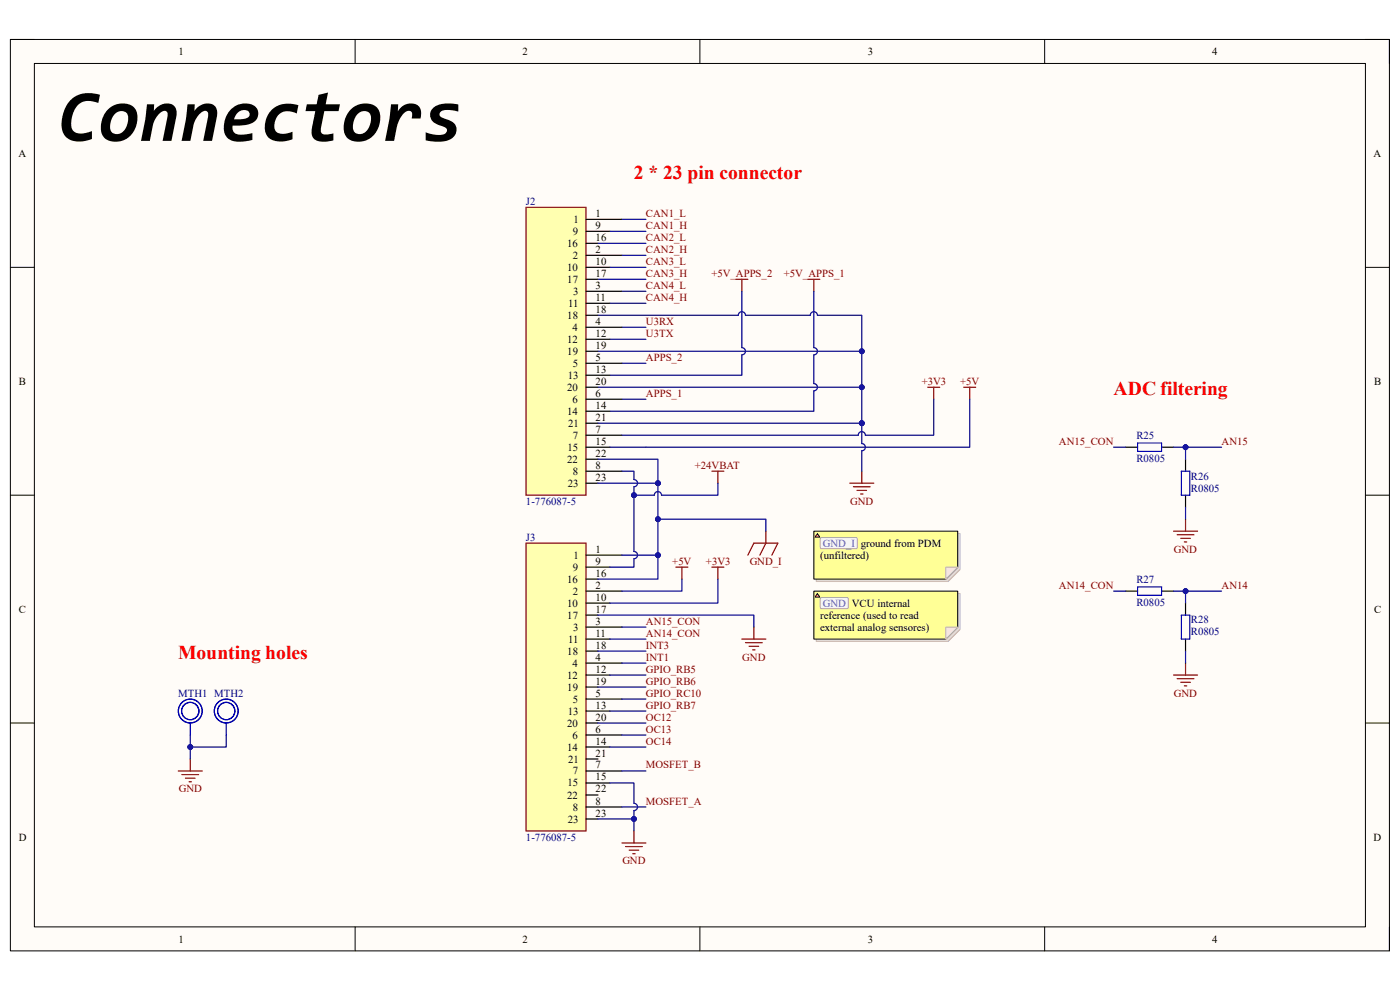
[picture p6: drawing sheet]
<svg xmlns="http://www.w3.org/2000/svg" width="297mm" height="210mm" viewBox="0 0 297 210" stroke-linecap="round" stroke-linejoin="round" font-family="sans-serif">
<path d="M2.2 8.4h292.6v193.3h-292.6z" fill-rule="evenodd" fill="#fffcf8"/>
<path d="M2.2 8.4h292.6v193.3h-292.6z" fill="none" stroke="#000" stroke-width=".21"/>
<path d="M7.3 13.5h282.4v183.1h-282.4z" fill-rule="evenodd" fill="#fffcf8"/>
<g fill="none" stroke="#000" stroke-width=".21">
<path d="M2.2 8.4h5.1M7.3 13.5h282.4v183.1h-282.4zM75.3 8.4v5.1M148.5 8.4v5.1M221.6 8.4v5.1M289.7 8.4h5.1v5.1M2.2 56.7h5.1M289.7 56.7h5.1M2.2 105h5.1M289.7 105.1h5.1M2.2 153.4h5.1M289.7 153.4h5.1"/>
<path d="M75.3 196.6v5.1M148.5 196.6v5.1M221.6 196.6v5.1M294.8 196.6v5.1"/>
</g>
<g fill="none" stroke="#800000" stroke-width=".25">
<path d="M156.1 59.3h2.6M157.4 59.3v2.5M171.4 59.3h2.5M172.7 59.3v2.5M151 100h2.6M152.3 100v2.5M182.8 100v2.5M196.8 82.1h2.6M198.1 82.1v2.6M204.4 82.1h2.6M205.7 82.1v2.6M158.7 117.8l1.2-2.6h5.1l-1.3 2.6"/>
<path d="M162.5 112.7v2.5l-1.3 2.6M180.3 102.5h5.1M181 103.3h3.6M181.8 104h2M182.6 104.8h.5M249 112.7h5.1M249.7 113.4h3.6M250.5 114.2h2M251.3 115h.5M251.5 110.1v2.6M143.4 120.3h2.5M144.7 120.3v2.6"/>
<path d="M151 120.3h2.6M152.3 120.3v2.6M157.4 135.6h5.1M158.2 136.3h3.5M158.9 137.1h2.1M159.7 137.9h.5M159.9 133v2.6M249 143.2h5.1M249.7 144h3.6M250.5 144.7h2M251.3 145.5h.5M251.5 140.7v2.5"/>
<path d="M37.8 163.6h5.1M38.6 164.3h3.5M39.3 165.1h2.1M40.1 165.8h.5M40.4 161v2.6M132 178.8h5M132.7 179.6h3.6M134.5 176.3v2.5M133.5 180.4h2M134.2 181.1h.5"/>
</g>
<g fill="none" stroke="#00f" stroke-width=".25">
<path d="M241.3 94h5.1v1.8h-5.1zM250.6 100h1.8v5.1h-1.8zM241.3 124.5h5.1v1.8h-5.1zM250.6 130.5h1.8v5.1h-1.8zM40.4 153.4v2.5M48 153.4v2.5"/>
<circle cx="40.4" cy="150.8" r="1.83"/>
<circle cx="40.4" cy="150.8" r="2.53"/>
<circle cx="48" cy="150.8" r="1.83"/>
<circle cx="48" cy="150.8" r="2.53"/>
</g>
<path d="M238.8 94.9h2.5M246.4 94.9h2.6M251.5 97.4v2.6M251.5 105.1v2.5M238.8 125.4h2.5M246.4 125.4h2.6M251.5 127.9v2.6M251.5 135.6v2.5" fill="none" stroke="#000" stroke-width=".25"/>
<path d="M111.6 44h12.7v61h-12.7z" fill-rule="evenodd" fill="#ffffb0"/>
<path d="M111.6 44h12.7v61h-12.7z" fill="none" stroke="#800000" stroke-width=".25"/>
<g fill="none" stroke="#000" stroke-width=".25">
<path d="M124.3 46.5h7.6M124.3 49.1h5.1M124.3 51.6h2.6M124.3 54.2h7.6M124.3 56.7h5.1M124.3 59.3h2.6M124.3 61.8h7.6M124.3 64.3h5.1M124.3 66.9h2.6M124.3 69.4h7.6M124.3 72h5.1M124.3 74.5h2.6"/>
<path d="M124.3 77.1h7.6M124.3 79.6h5.1M124.3 82.1h2.6M124.3 84.7h7.6M124.3 87.2h5.1M124.3 89.8h2.6M124.3 92.3h7.6M124.3 94.9h5.1M124.3 97.4h2.6M124.3 100h7.6M124.3 102.5h2.6"/>
</g>
<path d="M111.6 115.2h12.7v61.1h-12.7z" fill-rule="evenodd" fill="#ffffb0"/>
<path d="M111.6 115.2h12.7v61.1h-12.7z" fill="none" stroke="#800000" stroke-width=".25"/>
<g fill="none" stroke="#000" stroke-width=".25">
<path d="M124.3 117.8h7.6M124.3 120.3h5.1M124.3 122.9h2.6M124.3 125.4h7.6M124.3 127.9h5.1M124.3 130.5h2.6M124.3 133h7.6M124.3 135.6h5.1M124.3 138.1h2.6M124.3 140.7h7.6M124.3 143.2h5.1M124.3 145.7h2.6"/>
<path d="M124.3 148.3h7.6M124.3 150.8h5.1M124.3 153.4h2.6M124.3 155.9h7.6M124.3 158.5h5.1M124.3 161h2.6M124.3 163.6h7.6M124.3 166.1h5.1M124.3 168.6h2.6M124.3 171.2h7.6M124.3 173.7h2.6"/>
</g>
<path d="M139.6 110.1v7.7h-7.7" fill="none" stroke="#000080" stroke-width=".25"/>
<circle cx="139.6" cy="117.8" r=".51" fill="#000080"/>
<circle cx="139.6" cy="117.8" r=".51" fill="none" stroke="#000080" stroke-width=".21"/>
<circle cx="139.6" cy="110.1" r=".51" fill="#000080"/>
<circle cx="139.6" cy="110.1" r=".51" fill="none" stroke="#000080" stroke-width=".21"/>
<path d="M126.9 51.6h10.1M126.9 59.3h10.1M129.4 49.1h7.6M129.4 56.7h7.6M131.9 46.5h5.1M131.9 54.2h5.1M129.4 64.3h7.6M131.9 61.8h5.1M126.9 97.4h12.7v5.1" fill="none" stroke="#000080" stroke-width=".25"/>
<circle cx="139.6" cy="102.5" r=".51" fill="#000080"/>
<circle cx="139.6" cy="102.5" r=".51" fill="none" stroke="#000080" stroke-width=".21"/>
<path d="M139.6 117.8v5.1h-12.7" fill="none" stroke="#000080" stroke-width=".25"/>
<circle cx="139.6" cy="117.8" r=".51" fill="#000080"/>
<circle cx="139.6" cy="117.8" r=".51" fill="none" stroke="#000080" stroke-width=".21"/>
<path d="M126.9 74.5h55.9M129.4 72h7.6M131.9 69.4h5.1M131.9 77.1h5.1M131.9 84.7h5.1M205.7 84.7v10.2h-68.7M144.7 122.9v2.5h-12.8M152.3 122.9v5h-22.9M131.9 171.2h5.1M131.9 163.6h5.1" fill="none" stroke="#000080" stroke-width=".25"/>
<circle cx="182.8" cy="74.5" r=".51" fill="#000080"/>
<circle cx="182.8" cy="74.5" r=".51" fill="none" stroke="#000080" stroke-width=".21"/>
<path d="M126.9 82.1h55.9" fill="none" stroke="#000080" stroke-width=".25"/>
<circle cx="182.8" cy="82.1" r=".51" fill="#000080"/>
<circle cx="182.8" cy="82.1" r=".51" fill="none" stroke="#000080" stroke-width=".21"/>
<path d="M157.4 73.7a.77 .77 0 0 1 .7 .8 .77 .77 0 0 1-.7 .8v4.3h-28M157.4 61.8v12M126.9 89.8h55.9" fill="none" stroke="#000080" stroke-width=".25"/>
<circle cx="182.8" cy="89.8" r=".51" fill="#000080"/>
<circle cx="182.8" cy="89.8" r=".51" fill="none" stroke="#000080" stroke-width=".21"/>
<path d="M172.7 61.8v12M172.7 73.7a.77 .77 0 0 1 .7 .8 .77 .77 0 0 1-.7 .8v6.1a.77 .77 0 0 1 .7 .7 .77 .77 0 0 1-.7 .8v4.3h-43.3M182.8 89.8v4.3a.77 .77 0 0 1 .8 .8 .77 .77 0 0 1-.8 .7v4.4" fill="none" stroke="#000080" stroke-width=".25"/>
<circle cx="182.8" cy="89.8" r=".51" fill="#000080"/>
<circle cx="182.8" cy="89.8" r=".51" fill="none" stroke="#000080" stroke-width=".21"/>
<path d="M126.9 102.5h12.7v7.6h22.9v2.6" fill="none" stroke="#000080" stroke-width=".25"/>
<circle cx="139.6" cy="102.5" r=".51" fill="#000080"/>
<circle cx="139.6" cy="102.5" r=".51" fill="none" stroke="#000080" stroke-width=".21"/>
<circle cx="139.6" cy="110.1" r=".51" fill="#000080"/>
<circle cx="139.6" cy="110.1" r=".51" fill="none" stroke="#000080" stroke-width=".21"/>
<path d="M152.3 102.5v2.5h-12a.76 .76 0 0 0-.7-.7 .76 .76 0 0 0-.8 .7h-4.3" fill="none" stroke="#000080" stroke-width=".25"/>
<circle cx="134.5" cy="105" r=".51" fill="#000080"/>
<circle cx="134.5" cy="105" r=".51" fill="none" stroke="#000080" stroke-width=".21"/>
<path d="M126.9 173.7h7.6v2.6" fill="none" stroke="#000080" stroke-width=".25"/>
<circle cx="134.5" cy="173.7" r=".51" fill="#000080"/>
<circle cx="134.5" cy="173.7" r=".51" fill="none" stroke="#000080" stroke-width=".21"/>
<path d="M129.4 166.1h5.1v4.3a.77 .77 0 0 1 .8 .8 .77 .77 0 0 1-.8 .8v1.7" fill="none" stroke="#000080" stroke-width=".25"/>
<circle cx="134.5" cy="173.7" r=".51" fill="#000080"/>
<circle cx="134.5" cy="173.7" r=".51" fill="none" stroke="#000080" stroke-width=".21"/>
<path d="M249 94.9h2.5v2.5" fill="none" stroke="#000080" stroke-width=".25"/>
<circle cx="251.5" cy="94.9" r=".51" fill="#000080"/>
<circle cx="251.5" cy="94.9" r=".51" fill="none" stroke="#000080" stroke-width=".21"/>
<path d="M251.5 94.9h7.7M251.5 107.6v2.5" fill="none" stroke="#000080" stroke-width=".25"/>
<circle cx="251.5" cy="94.9" r=".51" fill="#000080"/>
<circle cx="251.5" cy="94.9" r=".51" fill="none" stroke="#000080" stroke-width=".21"/>
<path d="M249 125.4h2.5v2.5" fill="none" stroke="#000080" stroke-width=".25"/>
<circle cx="251.5" cy="125.4" r=".51" fill="#000080"/>
<circle cx="251.5" cy="125.4" r=".51" fill="none" stroke="#000080" stroke-width=".21"/>
<path d="M251.5 138.1v2.6M251.5 125.4h7.7" fill="none" stroke="#000080" stroke-width=".25"/>
<circle cx="251.5" cy="125.4" r=".51" fill="#000080"/>
<circle cx="251.5" cy="125.4" r=".51" fill="none" stroke="#000080" stroke-width=".21"/>
<g fill="none" stroke="#000080" stroke-width=".25">
<path d="M126.9 66.9h29.7a.76 .76 0 0 1 .8-.8 .76 .76 0 0 1 .8 .8h13.7a.76 .76 0 0 1 .8-.8 .76 .76 0 0 1 .7 .8h9.4v22.9M236.3 94.9h2.5M126.9 130.5h33v2.5M126.9 138.1h10.1M129.4 135.6h7.6M131.9 133h5.1M236.3 125.4h2.5M126.9 145.7h10.1M126.9 153.4h10.1M129.4 143.2h7.6M129.4 150.8h7.6M129.4 158.5h7.6"/>
<path d="M131.9 140.7h5.1M131.9 148.3h5.1M131.9 155.9h5.1"/>
</g>
<circle cx="182.8" cy="89.8" r=".51" fill="#000080"/>
<circle cx="182.8" cy="89.8" r=".51" fill="none" stroke="#000080" stroke-width=".21"/>
<circle cx="182.8" cy="82.1" r=".51" fill="#000080"/>
<circle cx="182.8" cy="82.1" r=".51" fill="none" stroke="#000080" stroke-width=".21"/>
<circle cx="182.8" cy="74.5" r=".51" fill="#000080"/>
<circle cx="182.8" cy="74.5" r=".51" fill="none" stroke="#000080" stroke-width=".21"/>
<path d="M131.9 100h2.6v1.7a.77 .77 0 0 1 .8 .8 .77 .77 0 0 1-.8 .8v13.7a.77 .77 0 0 1 .8 .8 .77 .77 0 0 1-.8 .7v1.8h-5.1" fill="none" stroke="#000080" stroke-width=".25"/>
<circle cx="134.5" cy="105" r=".51" fill="#000080"/>
<circle cx="134.5" cy="105" r=".51" fill="none" stroke="#000080" stroke-width=".21"/>
<path d="M40.4 155.9v5.1" fill="none" stroke="#000080" stroke-width=".25"/>
<circle cx="40.4" cy="158.5" r=".51" fill="#000080"/>
<circle cx="40.4" cy="158.5" r=".51" fill="none" stroke="#000080" stroke-width=".21"/>
<path d="M129.4 94.9h7.6M198.1 84.7v7.6h-14.5a.76 .76 0 0 0-.8-.7 .76 .76 0 0 0-.7 .7h-50.1M48 155.9v2.6h-7.6" fill="none" stroke="#000080" stroke-width=".25"/>
<circle cx="40.4" cy="158.5" r=".51" fill="#000080"/>
<circle cx="40.4" cy="158.5" r=".51" fill="none" stroke="#000080" stroke-width=".21"/>
<path d="M173.2 113.2h30.5v7.6l-2.6 2.6h-27.9z" fill-rule="evenodd" fill="#e0ddd7"/>
<path d="M173.2 113.2h30.5v7.6l-2.6 2.6h-27.9z" fill="none" stroke="#bfbdba" stroke-width=".21"/>
<path d="M172.7 112.7h30.5v7.6l-2.6 2.6h-27.9z" fill-rule="evenodd" fill="#ffff96"/>
<path d="M172.7 112.7h30.5v7.6l-2.6 2.6h-27.9z" fill="none" stroke="#000" stroke-width=".21"/>
<path d="M174.2 114.1h7.5l.2 .2-.1 2-.2 .1h-7.4l-.2-.3v-1.8z" fill-rule="evenodd" fill="#f5f5f5"/>
<path d="M174.2 114.1h7.5l.2 .2-.1 2-.2 .1h-7.4l-.2-.3v-1.8z" fill="none" stroke="#a9a9a9" stroke-width=".21"/>
<path d="M200.6 120.3h2.6l-2.6 2.6z" fill="#f2f0d8"/>
<path d="M200.6 120.3h2.6l-2.6 2.6z" fill="none" stroke="#bfbdba" stroke-width=".21"/>
<path d="M173.4 113.2l.5 .8h-1z" fill="#ffcc78"/>
<path d="M173.4 113.2l.5 .8h-1z" fill="none" stroke="#300" stroke-width=".21"/>
<path d="M173.2 125.9h30.5v7.6l-2.6 2.6h-27.9z" fill-rule="evenodd" fill="#e0ddd7"/>
<path d="M173.2 125.9h30.5v7.6l-2.6 2.6h-27.9z" fill="none" stroke="#bfbdba" stroke-width=".21"/>
<path d="M172.7 125.4h30.5v7.6l-2.6 2.6h-27.9z" fill-rule="evenodd" fill="#ffff96"/>
<path d="M172.7 125.4h30.5v7.6l-2.6 2.6h-27.9z" fill="none" stroke="#000" stroke-width=".21"/>
<path d="M174.2 126.8h5.6l.2 .3-.1 1.9-.2 .1h-5.5l-.2-.3v-1.7z" fill-rule="evenodd" fill="#f5f5f5"/>
<path d="M174.2 126.8h5.6l.2 .3-.1 1.9-.2 .1h-5.5l-.2-.3v-1.7z" fill="none" stroke="#a9a9a9" stroke-width=".21"/>
<path d="M200.6 133h2.6l-2.6 2.6z" fill="#f2f0d8"/>
<path d="M200.6 133h2.6l-2.6 2.6z" fill="none" stroke="#bfbdba" stroke-width=".21"/>
<path d="M173.4 125.9l.5 .8h-1z" fill="#ffcc78"/>
<path d="M173.4 125.9l.5 .8h-1z" fill="none" stroke="#300" stroke-width=".21"/>
<text font-size="15.7" x="12.4" y="29.9">Connectors</text>
<g font-size="4.1" fill="#f00">
<text x="134.5" y="38">2 * 23 pin connector</text>
<text x="236.3" y="83.8">ADC filtering</text>
<text x="37.8" y="139.7">Mounting holes</text>
</g>
<g font-size="2.3">
<text x="37.9" y="11.7">1</text>
<text x="110.9" y="11.7">2</text>
<text x="184.1" y="11.7">3</text>
<text x="257.1" y="11.7">4</text>
<text x="3.9" y="33.3">A</text>
<text x="291.4" y="33.3">A</text>
<text x="121.7" y="47.3">1</text>
<text x="126.4" y="46">1</text>
<text x="120.3" y="52.4">16</text>
<text x="121.5" y="49.8">9</text>
<text x="126.4" y="48.6">9</text>
<text x="126.4" y="51.1">16</text>
<text x="126.4" y="53.6">2</text>
<text x="120.3" y="57.4">10</text>
<text x="120.4" y="60">17</text>
<text x="121.5" y="54.9">2</text>
<text x="126.4" y="56.2">10</text>
<text x="126.4" y="58.7">17</text>
<text x="120.5" y="65.1">11</text>
<text x="121.6" y="62.6">3</text>
<text x="126.4" y="61.3">3</text>
<text x="126.4" y="63.8">11</text>
<text x="120.4" y="67.6">18</text>
<text x="121.5" y="70.2">4</text>
<text x="126.4" y="66.4">18</text>
<text x="126.4" y="68.9">4</text>
<text x="126.4" y="71.5">12</text>
<text x="120.3" y="72.7">12</text>
<text x="120.4" y="75.3">19</text>
<text x="121.5" y="77.8">5</text>
<text x="126.4" y="74">19</text>
<text x="126.4" y="76.5">5</text>
<text x="4" y="81.6">B</text>
<text x="120.3" y="82.9">20</text>
<text x="120.4" y="80.3">13</text>
<text x="126.4" y="79.1">13</text>
<text x="126.4" y="81.6">20</text>
<text x="291.5" y="81.6">B</text>
<text x="120.3" y="88">14</text>
<text x="121.5" y="85.4">6</text>
<text x="126.4" y="84.2">6</text>
<text x="126.4" y="86.7">14</text>
<text x="126.4" y="89.3">21</text>
<text x="120.4" y="95.6">15</text>
<text x="120.5" y="90.6">21</text>
<text x="121.5" y="93.1">7</text>
<text x="126.4" y="91.8">7</text>
<text x="126.4" y="94.4">15</text>
<text x="120.3" y="98.2">22</text>
<text x="121.5" y="100.7">8</text>
<text x="126.4" y="96.9">22</text>
<text x="126.4" y="99.4">8</text>
<text x="126.4" y="102">23</text>
<text x="120.4" y="103.3">23</text>
<text x="121.7" y="118.5">1</text>
<text x="126.4" y="117.3">1</text>
<text x="126.4" y="119.8">9</text>
<text x="174" y="118.6">(unfiltered)</text>
<text x="120.3" y="123.6">16</text>
<text x="121.5" y="121.1">9</text>
<text x="126.4" y="122.3">16</text>
<text x="126.4" y="124.9">2</text>
<text x="4" y="130">C</text>
<text x="120.3" y="128.7">10</text>
<text x="120.4" y="131.2">17</text>
<text x="121.5" y="126.2">2</text>
<text x="126.4" y="127.4">10</text>
<text x="126.4" y="130">17</text>
<text x="174" y="131.3">reference (used to read</text>
<text x="291.5" y="130">C</text>
<text x="120.5" y="136.3">11</text>
<text x="121.6" y="133.8">3</text>
<text x="126.4" y="132.5">3</text>
<text x="126.4" y="135">11</text>
<text x="126.4" y="137.6">18</text>
<text x="174" y="133.9">external analog sensores)</text>
<text x="120.3" y="144">12</text>
<text x="120.4" y="138.9">18</text>
<text x="121.5" y="141.4">4</text>
<text x="126.4" y="140.1">4</text>
<text x="126.4" y="142.7">12</text>
<text x="120.4" y="146.5">19</text>
<text x="121.5" y="149.1">5</text>
<text x="126.4" y="145.2">19</text>
<text x="126.4" y="147.8">5</text>
<text x="120.3" y="154.1">20</text>
<text x="120.4" y="151.6">13</text>
<text x="126.4" y="150.3">13</text>
<text x="126.4" y="152.9">20</text>
<text x="126.4" y="155.4">6</text>
<text x="120.3" y="159.2">14</text>
<text x="120.5" y="161.8">21</text>
<text x="121.5" y="156.7">6</text>
<text x="126.4" y="157.9">14</text>
<text x="126.4" y="160.5">21</text>
<text x="120.4" y="166.8">15</text>
<text x="121.5" y="164.3">7</text>
<text x="126.4" y="163">7</text>
<text x="126.4" y="165.6">15</text>
<text x="120.3" y="169.4">22</text>
<text x="121.5" y="172">8</text>
<text x="126.4" y="168.1">22</text>
<text x="126.4" y="170.7">8</text>
<text x="126.4" y="173.2">23</text>
<text x="4" y="178.3">D</text>
<text x="120.4" y="174.5">23</text>
<text x="291.4" y="178.3">D</text>
<text x="37.9" y="199.9">1</text>
<text x="110.9" y="199.9">2</text>
<text x="184.1" y="199.9">3</text>
<text x="257.1" y="199.9">4</text>
</g>
<g font-size="2.3" fill="#000080">
<text x="111.6" y="43.5">J2</text>
<text x="241.1" y="93.2">R25</text>
<text x="241.1" y="98">R0805</text>
<text x="252.6" y="101.7">R26</text>
<text x="111.6" y="107.1">1-776087-5</text>
<text x="252.6" y="104.3">R0805</text>
<text x="111.6" y="114.7">J3</text>
<text x="241.1" y="123.7">R27</text>
<text x="241.1" y="128.6">R0805</text>
<text x="252.6" y="132.2">R28</text>
<text x="252.6" y="134.8">R0805</text>
<text x="37.8" y="147.8">MTH1 MTH2</text>
<text x="111.6" y="178.3">1-776087-5</text>
</g>
<g font-size="2.3" fill="#800000">
<text x="137" y="46">CAN1_L</text>
<text x="137" y="48.6">CAN1_H</text>
<text x="137" y="51.1">CAN2_L</text>
<text x="137" y="53.6">CAN2_H</text>
<text x="137" y="56.2">CAN3_L</text>
<text x="137" y="58.7">CAN3_H</text>
<text x="150.9" y="58.7">+5V_APPS_2</text>
<text x="166.3" y="58.7">+5V_APPS_1</text>
<text x="137" y="61.3">CAN4_L</text>
<text x="137" y="63.8">CAN4_H</text>
<text x="137" y="68.9">U3RX</text>
<text x="137" y="71.5">U3TX</text>
<text x="137" y="76.5">APPS_2</text>
<text x="195.5" y="81.6">+3V3</text>
<text x="203.7" y="81.6">+5V</text>
<text x="137" y="84.2">APPS_1</text>
<text x="224.7" y="94.4">AN15_CON</text>
<text x="259.2" y="94.4">AN15</text>
<text x="147.4" y="99.4">+24VBAT</text>
<text x="180.4" y="107.1">GND</text>
<text x="142.6" y="119.8">+5V</text>
<text x="149.8" y="119.8">+3V3</text>
<text x="159" y="119.8">GND_I</text>
<text x="249" y="117.3">GND</text>
<text x="224.7" y="124.9">AN14_CON</text>
<text x="259.2" y="124.9">AN14</text>
<text x="137" y="137.6">INT3</text>
<text x="137" y="132.5">AN15_CON</text>
<text x="137" y="135">AN14_CON</text>
<text x="137" y="140.1">INT1</text>
<text x="137" y="142.7">GPIO_RB5</text>
<text x="157.5" y="140.1">GND</text>
<text x="137" y="145.2">GPIO_RB6</text>
<text x="137" y="147.8">GPIO_RC10</text>
<text x="249" y="147.8">GND</text>
<text x="137" y="150.3">GPIO_RB7</text>
<text x="137" y="152.9">OC12</text>
<text x="137" y="155.4">OC13</text>
<text x="137" y="157.9">OC14</text>
<text x="137" y="163">MOSFET_B</text>
<text x="37.9" y="168.1">GND</text>
<text x="137" y="170.7">MOSFET_A</text>
<text x="132" y="183.4">GND</text>
</g>
<g font-size="2.3" fill="#5050db">
<text x="174.6" y="116">GND_I ground from PDM</text>
<text x="174.6" y="128.7">GND VCU internal</text>
</g>
</svg>
